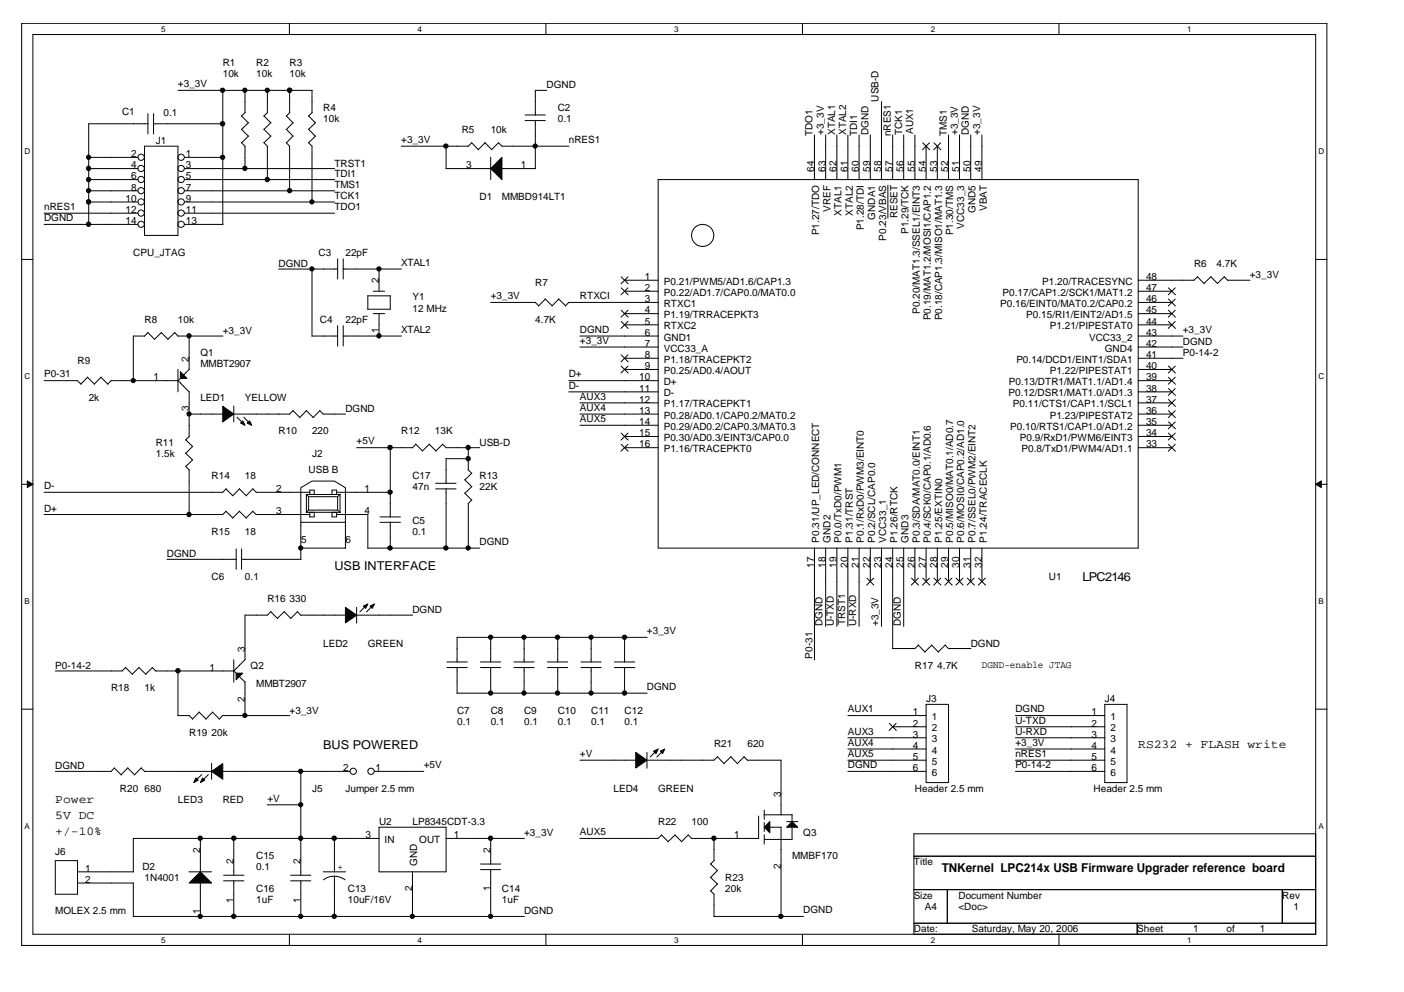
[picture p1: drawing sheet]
<svg xmlns="http://www.w3.org/2000/svg" width="297mm" height="210mm" viewBox="0 0 297 210" stroke-linecap="round" stroke-linejoin="round" font-family="sans-serif">
<path d="M4.6 4.9h276.1v195.2h-276.1zM7 7.3h271.4v190.4h-271.4z" fill="none" stroke="#000" stroke-width=".21"/>
<g fill="#fff">
<path d="M34.1 5.2h.9v1.9h-.9z"/>
<path d="M34.1 197.9h.9v1.9h-.9z"/>
</g>
<path d="M61.2 4.9v2.4M61.2 197.7v2.4" fill="none" stroke="#000" stroke-width=".21"/>
<g fill="#fff">
<path d="M88.4 5.2h.9v1.9h-.9z"/>
<path d="M88.4 197.9h.9v1.9h-.9z"/>
</g>
<path d="M115.5 4.9v2.4M115.5 197.7v2.4" fill="none" stroke="#000" stroke-width=".21"/>
<g fill="#fff">
<path d="M142.6 5.2h1v1.9h-1z"/>
<path d="M142.6 197.9h1v1.9h-1z"/>
</g>
<path d="M169.8 4.9v2.4M169.8 197.7v2.4" fill="none" stroke="#000" stroke-width=".21"/>
<g fill="#fff">
<path d="M196.9 5.2h.9v1.9h-.9z"/>
<path d="M196.9 197.9h.9v1.9h-.9z"/>
</g>
<path d="M224 4.9v2.4M224 197.7v2.4" fill="none" stroke="#000" stroke-width=".21"/>
<g fill="#fff">
<path d="M251.2 5.2h.9v1.9h-.9z"/>
<path d="M251.2 197.9h.9v1.9h-.9z"/>
<path d="M5.2 31.1h1.2v1.9h-1.2z"/>
<path d="M278.9 31.1h1.3v1.9h-1.3z"/>
<path d="M5.2 78.7h1.2v1.9h-1.2z"/>
<path d="M278.9 78.7h1.3v1.9h-1.3z"/>
</g>
<path d="M4.6 54.9h2.4M278.4 54.9h2.3" fill="none" stroke="#000" stroke-width=".21"/>
<g fill="#fff">
<path d="M5.2 126.3h1.1v1.9h-1.1z"/>
<path d="M278.9 126.3h1.2v1.9h-1.2z"/>
</g>
<path d="M4.6 102.5h2.4M5.8 101.8l1.2 .7-1.2 .7zM278.4 102.5l1.1-.7v1.4zM278.4 102.5h2.3" fill="none" stroke="#000" stroke-width=".21"/>
<path d="M5.8 101.8l1.2 .7-1.2 .7zM278.4 102.5l1.1-.7v1.4z" fill="#000"/>
<g fill="#fff">
<path d="M5.2 173.8h1.1v2h-1.1z"/>
<path d="M278.9 173.8h1.2v2h-1.2z"/>
</g>
<g fill="none" stroke="#000" stroke-width=".21">
<path d="M37.6 19.1h28.5M47.1 19.1v28.4M51.8 19.1v4.8M56.6 19.1v4.8M61.3 19.1v4.8M66 19.1v4.8M115.7 19.1h-2.4v5.3M18.8 33.3h10.4M18.8 35.7h10.4M18.8 38h10.4M30.6 30.9h7v18.9h-7zM31.3 24v4.3"/>
<path d="M31.3 26.2h-12.5v21.3M32.4 26.2h14.8M32.5 24v4.3M39 33.3h8.2M39 35.7h31.8M39 38h31.8M51.1 30.2l.7 .7v4.8M51.1 27.3l1.4 1.5M51.1 24.5l1.4 1.5M51.9 23.8l-.8 .7M52.6 28.8l-1.5 1.4M52.6 25.9l-1.5 1.5"/>
<path d="M55.8 30.2l.8 .7v7.1M55.8 27.3l1.5 1.5M55.8 24.5l1.5 1.5M56.6 23.8l-.7 .7M57.3 28.8l-1.4 1.4M57.3 25.9l-1.4 1.5M60.6 30.2l.7 .7v9.5M60.6 27.3l1.4 1.5M60.6 24.5l1.4 1.5M61.3 23.8l-.7 .7M62 28.8l-1.4 1.4M62 25.9l-1.4 1.5"/>
<path d="M65.2 30.2l.8 .7v11.9M65.2 27.3l1.5 1.5M65.2 24.5l1.5 1.5M66.1 23.8l-.8 .7M66.8 28.8l-1.5 1.4M66.8 25.9l-1.5 1.5M84.9 30.9h14.2M94.4 35.7h9.4M94.4 30.9v4.8M99.8 30.2l1.4 1.5M99.8 30.2l-.8 .8M102.6 30.2l1.4 1.5"/>
<path d="M102.6 30.2l-1.5 1.5M103.8 35.7l2.4-2.4v4.7zM103.8 33.3v4.7M105.4 30.2l.8 .7h14.2M105.5 30.2l-1.5 1.5M106.1 35.7h7.2M111.1 25.5h4.3M111.1 24.3h4.3M113.3 25.5v10.2M139.2 38h101.6v78h-101.6zM172.3 28.6v9.4M174.7 28.6v9.4"/>
<path d="M177.1 28.6v9.4M179.4 28.6v9.4M181.8 28.6v9.4M184.1 28.6v9.4M186.5 21.5v16.5M187.8 39.2v7M188.9 28.6v9.4M191.2 28.6v9.4M193.6 28.6v9.4M195.2 30.2l1.5 1.5M195.9 30.9v7.1M196.7 30.2l-1.5 1.5"/>
<path d="M197.6 30.2l1.5 1.5M198.3 30.9v7.1M199 30.2l-1.5 1.5M200.7 28.6v9.4M203 28.6v9.4M205.4 28.6v9.4M207.7 28.6v9.4M9.3 45.1h19.9M9.3 47.5h19.9M18.8 40.4h10.4M18.8 42.7h10.4M39 40.4h31.8"/>
<path d="M39 42.7h31.8M39 45.1h31.8M39 47.5h8.2M58.9 56.9h12.6M66 56.9v14.2M71.4 54.8v4.2M72.6 56.9h12.3M72.6 54.8v4.2M80.2 56.9v4.7M131.4 58.6l1.5 1.5M132.1 59.3h7.1M132.9 58.6l-1.5 1.5"/>
<path d="M253.3 58.6l1.5 1.4M253.4 58.5l-.8 .8h-11.8M256.2 58.6l1.4 1.4M256.2 58.5l-1.5 1.5M259 58.6l.8 .7M259.1 58.5l-1.5 1.5M259.7 59.3h4.8M18.5 79.8l1.5 1.5M18.6 79.8l-1.5 1.5M21.3 79.8l1.5 1.5M21.4 79.8l-1.4 1.5M30.6 71.1h-2.4v9.5"/>
<path d="M31.3 70.3l1.4 1.5M31.3 70.4l-.8 .7M34.1 70.3l1.4 1.5M34.1 70.4l-1.4 1.4M36.9 70.3l.7 .8h9.6M37 70.4l-1.5 1.4M37.6 78.1v4.8M38.2 78.6l1.4 1.5h-1.4zM40 71.1v7.1M40.1 78.1l-1.3 1.3M66 71.1h5.5M71.4 68.9v4.3"/>
<path d="M72.6 71.1h12.3M72.6 68.9v4.3M79 61.6h2.4M79 66.4h2.4M80.2 66.4v4.7M82.6 62.6v2.9M82.6 62.6h-4.8v2.8h4.8M103.8 64h9.5M113.2 64l.8 .7M115.3 63.2l1.5 1.5M115.4 63.3l-1.5 1.5M118.2 63.2l1.4 1.5"/>
<path d="M118.2 63.3l-1.4 1.5M122.7 71.1h16.5M122.7 73.4h16.5M131.4 60.9l1.5 1.5M131.4 65.6l1.5 1.5M131.4 68l1.5 1.5M131.4 75.1l1.5 1.5M131.4 77.5l1.5 1.4M132.1 61.6h7.1M132.1 66.4h7.1M132.1 68.7h7.1M132.1 75.8h7.1"/>
<path d="M132.1 78.2h7.1M132.9 65.6l-1.5 1.5M132.9 75.1l-1.5 1.5M132.9 60.9l-1.5 1.5M132.9 68l-1.5 1.5M132.9 77.5l-1.5 1.4M139.2 64h-18.9l-.7 .8M240.8 71.1h9.5M240.8 61.6h7.1M240.8 64h7.1M240.8 66.4h7.1M240.8 68.7h7.1"/>
<path d="M240.8 73.4h9.5M240.8 75.8h9.5M240.8 78.2h7.1M247.2 79.8l1.5 1.5M247.2 77.5l1.5 1.4M247.2 68l1.5 1.5M247.2 65.6l1.5 1.5M247.2 63.3l1.5 1.5M247.2 60.9l1.5 1.5M248.6 63.3l-1.4 1.5M248.6 79.8l-1.4 1.5M248.6 77.5l-1.4 1.4"/>
<path d="M248.6 68l-1.4 1.5M248.6 65.6l-1.4 1.5M248.6 60.9l-1.4 1.5M9.3 80.5h7.1l.8 .8M23.5 80.5h14.1l.6 .6M23.6 80.5l-.8 .8M38.2 80.1l-.6 .5M38.2 81l.7 .8M38.8 81.7l1.3 1.3-.1 9.4M39.3 98.7l.7 .7v9.5M39.3 93l1.4 1.5M39.3 95.9l1.4 1.4"/>
<path d="M40 87.6h7.2M40.1 92.3l-.8 .8M40.8 94.4l-1.5 1.5M40.8 97.3l-1.5 1.4M47.1 86l2.4 1.6-2.4 1.7zM49.5 85.9v3.4M50.1 88.3l1.5 1.4M51.4 89.1l.4 .9-.9-.5zM51.6 88.3l1.4 1.4M52.3 89.5l.5-.4 .5 .9zM61.9 86.9l1.5 1.4M62 86.9l-.8 .8-11.7-.1"/>
<path d="M64.8 86.9l1.5 1.4M64.8 86.9l-1.4 1.5M67.6 86.9l.8 .7h4.7M67.7 86.9l-1.5 1.5M75.5 94.7h11.8M82.6 94.7v14.7M87.2 94.8l.8-.8 1.4 1.4M90.8 94l1.4 1.4M90.8 94l-1.5 1.4M93.6 94l.8 .7h7.1M93.7 94l-1.5 1.4M99 99.4l.8 .7"/>
<path d="M99.1 97.1h-4.7v5.2M99.1 94.7v4.7M120.3 80.5h18.9M120.3 82.9h18.9M122.7 87.6h16.5M122.7 85.2h16.5M122.7 90h16.5M131.4 91.6l1.5 1.5M131.4 94l1.5 1.5M132.1 94.7h7.1M132.1 92.4h7.1M132.9 91.6l-1.5 1.5"/>
<path d="M132.9 94l-1.5 1.5M240.8 94.7h7.1M240.8 87.6h7.1M240.8 80.5h7.1M240.8 82.9h7.1M240.8 85.2h7.1M240.8 90h7.1M240.8 92.4h7.1M247.2 94l1.5 1.5M247.2 91.6l1.5 1.5M247.2 89.3l1.5 1.4M247.2 86.9l1.5 1.5"/>
<path d="M247.2 84.5l1.5 1.5M247.2 82.2l1.5 1.5M248.6 82.2l-1.4 1.5M248.6 94l-1.4 1.5M248.6 91.6l-1.4 1.5M248.6 89.3l-1.4 1.4M248.6 86.9l-1.4 1.5M248.6 84.5l-1.4 1.5M35.3 118.4h14.7M47.8 103.4l1.5 1.5M47.8 108.2l1.5 1.4M47.9 103.4l-.8 .8h-37.8"/>
<path d="M47.9 108.1l-.8 .8h-37.8M50 116.1v4.4M50.6 103.4l1.5 1.5M50.6 108.2l1.5 1.4M50.7 103.4l-1.5 1.5M50.7 108.1l-1.5 1.5M51.1 118.4h12.6M51.1 116.1v4.4M53.5 103.4l.7 .8M53.5 108.2l.7 .7M53.5 103.4l-1.4 1.5M53.5 108.1l-1.4 1.5"/>
<path d="M54.2 104.2h11.3M54.2 108.9h11.3M63.6 103.2l2.4-1.4h4.8l2.3 1.4v7.3h-9.5zM63.6 116h9.5M63.6 110.5v7.9M64.8 104.6l.5 .5M64.8 104.6h7.1v3.8h-7.1zM65.3 105.1h6.1M65.3 107.9h6.1M65.3 105.1v2.8M65.3 107.9l-.5 .5M65.5 108.4v1h1v-1"/>
<path d="M65.5 104.6v-.9h1v.9M70.2 108.4v1h1v-1M70.2 104.6v-.9h1v.9M71.2 104.2h11.4M71.2 108.9h6.6v7.1M71.4 105.1v2.8M71.4 107.9l.6 .5M72 104.6l-.6 .5M73.1 110.5v5.5M77.8 116h23.7M80.4 110.5h4.3M80.4 109.4h4.3"/>
<path d="M82.6 110.5v5.5M92.2 103.4h4.3M92.2 102.3h4.3M94.4 103.4v12.6M98.3 104.3l1.5 1.5M98.3 101.5l1.5 1.5M99.8 100.1l-1.4 1.4M99.8 102.9l-1.4 1.5M99.8 105.8l-.7 .7v9.5M172.3 116v23.6M174.7 116v16.5M177.1 116v16.5"/>
<path d="M179.4 116v16.5M181.8 116v16.5M184.1 116v7M186.5 116v16.5M188.9 116v21.3l4.7-.1 .7-.7M191.2 116v16.5M193.6 116v7M195.9 116v7M198.3 116v7M200.7 116v7M203 116v7M205.4 116v7"/>
<path d="M207.7 116v7M49.5 139.6v4.7M51.9 139.6l-2.4 2.4h-16.6M57.3 129.4l1.4 1.5M57.3 129.4l-.7 .8h-4.8v9.4M60.1 129.4l1.5 1.5M60.2 129.4l-1.5 1.4M62.9 129.4l.8 .8M63 129.4l-1.5 1.4M63.6 130.2h9.5M73.1 128.5l2.4 1.7-2.4 1.6zM75.5 130.2h11.8"/>
<path d="M75.5 128.5v3.4M76.9 128.3l.9-.5-.4 .9zM77.6 128l-1.5 1.5M78.3 128.3l.9-.5-.4 .9zM79 128l-1.5 1.5M103.8 134.9v5.2M110.9 134.9v5.2M118 134.9v5.2M125.1 134.9v5.2M132.1 134.9v5.2M136.9 134.9h-40.2v5.2M183.4 122.3l1.5 1.5"/>
<path d="M184.8 122.3l-1.4 1.5M192.8 122.3l1.5 1.5M194.3 122.3l-1.5 1.5M194.3 136.5l1.4 1.5M195.2 122.3l1.5 1.5M196.7 122.3l-1.5 1.5M197.1 136.5l1.5 1.5M197.2 136.5l-1.5 1.5M197.6 122.3l1.5 1.5M199 122.3l-1.5 1.5M200 122.3l1.4 1.5M200 136.5l.7 .8"/>
<path d="M200 136.5l-1.5 1.5M200.7 137.2h4.7M201.4 122.3l-1.5 1.5M202.3 122.3l1.5 1.5M203.7 122.3l-1.5 1.5M204.7 122.3l1.4 1.5M206.1 122.3l-1.5 1.5M207 122.3l1.5 1.5M208.5 122.3l-1.5 1.5M4.6 150.1h2.4M26.6 141.3l1.4 1.4M26.6 141.2l-.8 .8h-14.1"/>
<path d="M29.4 141.3l1.5 1.4M29.4 141.2l-1.4 1.4M32.2 141.3l.8 .7M32.3 141.2l-1.5 1.4M37.6 142v9.4h2.4M40 151.4l.7 .7M42.1 150.7l1.5 1.4M42.1 150.7l-1.4 1.5M44.9 150.7l1.5 1.4M45 150.7l-1.5 1.5M49.4 141.9l.6 .5M50 142.4h1.4l-1.4 1.4z"/>
<path d="M50.6 143.1l1.3 1.2M51.8 144.3v7.2M61.3 151.4h-14.2l-.7 .8M94.5 141.3h4.4M94.5 140.1h4.4M96.7 141.2v5.5M96.7 146.7h40.2M101.7 141.3h4.2M101.7 140.1h4.2M103.8 141.2v5.5M108.7 141.3h4.3M108.7 140.1h4.3"/>
<path d="M110.9 141.2v5.5M115.8 141.3h4.3M115.8 140.1h4.3M118 141.2v5.5M122.9 141.3h4.3M122.9 140.1h4.3M125.1 141.2v5.5M130 141.3h4.3M130 140.1h4.3M132.1 141.2v5.5M134.5 159.2l2.4 1.7-2.4 1.6zM136.9 159.2v3.3"/>
<path d="M138.3 158.9l.9-.4-.4 1zM139 158.7l-1.4 1.5M139.7 158.9l.9-.4-.4 1zM140.4 158.7l-1.4 1.5M179.4 151.4h16.5M179.4 156.1h16.5M179.4 158.5h16.5M188.1 153.1l1.5 1.4M188.9 153.8h7M189.6 153.1l-1.5 1.4M195.9 149h4.8v16.6h-4.8zM214.8 151.4h18.9"/>
<path d="M214.8 153.8h18.9M214.8 156.1h18.9M214.8 158.5h18.9M233.7 149h4.7v16.6h-4.7zM278.4 150.1h2.3M24.2 162.5l1.5 1.5M24.2 162.5l-.7 .7h-11.8M27 162.5l1.5 1.5M27.1 162.5l-1.5 1.4M30.6 163.2h14.2M30.6 163.3l-.7-.8-1.4 1.4M41.5 164.6l.4 .5-.9 .5z"/>
<path d="M42.4 177.4v7.1M42.7 163.9l-1.5 1.4M42.9 164.6l.4 .5-.9 .5zM44.1 163.9l-1.5 1.4M44.8 163.2l2.3-1.6v3.3zM44.8 161.5v3.4M47.1 163.2h27M49.5 177.4v7.8M56.5 170.3h7.1M63.6 163.2v22M70.8 177.4v7.1M79.2 163.2h10.5"/>
<path d="M80.2 175h14.2v9.5h-14.2zM80.2 177.4h-52v7.1M94.4 177.4h16.5M103.8 177.4v5.5M122.7 160.9h11.8M140 176.7l1.4 1.4M140 176.6l-.8 .8h-16.5M142.8 176.7l1.4 1.4M142.8 176.6l-1.4 1.5M145.6 176.7l.8 .7M145.6 176.6l-1.4 1.5M146.3 177.4h14.2"/>
<path d="M151.1 177.4v4.7M151.8 160.1l1.4 1.5M151.8 160.1l-.7 .8h-14.2M154.6 160.1l1.5 1.5M154.7 160.1l-1.5 1.5M157.4 160.1l.8 .8M157.5 160.1l-1.5 1.5M158.1 160.9h7.2M160.5 172.7v4.7M161.6 172.4h6M161.7 175l1.2-1.2v2.4zM161.7 171.4v2"/>
<path d="M161.7 174v2M161.7 176.6v2M161.7 177.6h5.9M162.9 175h2.4M165.2 160.9v11.6M165.2 175v19M166.4 173.8h2.4M167.6 173.8l1.2 1.2h-2.4zM167.6 172.4v1.4M167.6 175v2.6M179.4 160.9h16.5M179.4 163.2h16.5"/>
<path d="M193.4 176.4h85v21.3h-85zM214.8 160.9h18.9M214.8 163.2h18.9M11.7 182.1h4.7v7.1h-4.7zM16.4 184.5h11.9M16.4 186.8h11.9M28.2 186.8v7.2M28.2 193.9h82.7M40 184.5h4.8M42.4 184.5l2.4 2.3h-4.8zM42.4 186.8v7.2M47.3 185.2h4.3"/>
<path d="M47.3 186.4h4.3M49.5 186.3v7.7M61.5 185.2h4.3M61.5 186.4h4.3M63.6 186.3v7.7M68.4 184.5h4.7M68.4 186.2a3.8 3.8 0 0 1 4.6 0M70.8 185.4v8.6M87.3 184.5v9.5M101.7 182.8h4.2M101.7 184h4.2M103.8 184v10"/>
<path d="M150.3 188.5l.8 .7v4.8M150.3 185.6l1.5 1.5M150.3 182.8l1.5 1.4M151.1 193.9h18.9M151.1 182.1l-.8 .7M151.8 187l-1.5 1.5M151.8 184.2l-1.5 1.5M193.4 181.2h85M193.4 188.2h85M193.4 195.4h85M200.4 188.2v7.2M240.6 195.4v2.3"/>
<path d="M271.3 188.2v7.2"/>
<circle cx="47.1" cy="19.1" r=".46"/>
<circle cx="51.8" cy="19.1" r=".45"/>
<circle cx="56.5" cy="19.1" r=".45"/>
<circle cx="61.3" cy="19.1" r=".46"/>
<circle cx="18.7" cy="38" r=".46"/>
<circle cx="18.7" cy="35.6" r=".46"/>
<circle cx="18.7" cy="33.3" r=".45"/>
<circle cx="29.9" cy="33.3" r=".67"/>
<circle cx="29.9" cy="38" r=".67"/>
<circle cx="29.9" cy="35.7" r=".67"/>
<circle cx="38.3" cy="33.3" r=".67"/>
<circle cx="38.3" cy="38" r=".67"/>
<circle cx="38.3" cy="35.7" r=".67"/>
<circle cx="47.1" cy="26.2" r=".47"/>
<circle cx="47.1" cy="33.3" r=".46"/>
<circle cx="51.8" cy="35.6" r=".46"/>
<circle cx="56.5" cy="38" r=".46"/>
<circle cx="94.3" cy="30.9" r=".46"/>
<circle cx="113.2" cy="30.9" r=".45"/>
<circle cx="18.7" cy="47.4" r=".46"/>
<circle cx="18.7" cy="42.7" r=".45"/>
<circle cx="18.7" cy="40.3" r=".45"/>
<circle cx="29.9" cy="42.7" r=".67"/>
<circle cx="29.9" cy="45.1" r=".67"/>
<circle cx="29.9" cy="47.5" r=".67"/>
<circle cx="29.9" cy="40.4" r=".67"/>
<circle cx="38.3" cy="42.7" r=".67"/>
<circle cx="38.3" cy="47.5" r=".67"/>
<circle cx="38.3" cy="45.1" r=".67"/>
<circle cx="38.3" cy="40.4" r=".67"/>
<circle cx="61.3" cy="40.3" r=".46"/>
<circle cx="66" cy="42.7" r=".45"/>
<circle cx="66" cy="56.9" r=".45"/>
<circle cx="80.2" cy="56.9" r=".45"/>
<circle cx="148.7" cy="49.8" r="2.35"/>
<circle cx="40" cy="71.1" r=".46"/>
<circle cx="80.2" cy="71.1" r=".46"/>
<circle cx="28.2" cy="80.5" r=".45"/>
<circle cx="40" cy="87.6" r=".45"/>
<circle cx="82.5" cy="94.7" r=".47"/>
<circle cx="99" cy="94.7" r=".46"/>
<circle cx="99" cy="97.1" r=".46"/>
<circle cx="40" cy="108.9" r=".46"/>
<circle cx="63.6" cy="116" r=".45"/>
<circle cx="82.5" cy="116" r=".46"/>
<circle cx="82.5" cy="104.1" r=".46"/>
<circle cx="94.3" cy="116" r=".46"/>
<circle cx="99" cy="116" r=".45"/>
<circle cx="103.8" cy="134.8" r=".45"/>
<circle cx="110.9" cy="134.8" r=".45"/>
<circle cx="118" cy="134.8" r=".46"/>
<circle cx="125" cy="134.8" r=".45"/>
<circle cx="132.1" cy="134.8" r=".46"/>
<circle cx="37.6" cy="141.9" r=".47"/>
<circle cx="51.8" cy="151.4" r=".45"/>
<circle cx="103.8" cy="146.6" r=".45"/>
<circle cx="110.9" cy="146.6" r=".45"/>
<circle cx="118" cy="146.6" r=".46"/>
<circle cx="125" cy="146.6" r=".45"/>
<circle cx="132.1" cy="146.6" r=".46"/>
<circle cx="42.3" cy="177.4" r=".46"/>
<circle cx="49.5" cy="177.4" r=".47"/>
<circle cx="63.6" cy="177.4" r=".46"/>
<circle cx="63.6" cy="170.3" r=".45"/>
<circle cx="63.6" cy="163.2" r=".45"/>
<circle cx="70.7" cy="177.4" r=".47"/>
<circle cx="74.7" cy="163.2" r=".67"/>
<circle cx="78.5" cy="163.2" r=".67"/>
<circle cx="103.8" cy="177.4" r=".46"/>
<circle cx="151" cy="177.4" r=".46"/>
<circle cx="42.4" cy="193.9" r=".45"/>
<circle cx="49.5" cy="193.9" r=".46"/>
<circle cx="63.6" cy="193.9" r=".45"/>
<circle cx="70.7" cy="193.9" r=".46"/>
<circle cx="87.2" cy="193.9" r=".45"/>
<circle cx="103.8" cy="193.9" r=".45"/>
<circle cx="165.2" cy="193.9" r=".46"/>
</g>
<g fill="#000">
<path d="M103.8 35.7l2.4-2.4v4.7zM38.2 78.6l1.4 1.5h-1.4zM50 142.4h1.4l-1.4 1.4zM161.7 175l1.2-1.2v2.4zM167.6 173.8l1.2 1.2h-2.4zM42.4 184.5l2.4 2.3h-4.8z"/>
<path d="M47.1 86l2.4 1.6-2.4 1.7z" fill-rule="evenodd"/>
<path d="M51.4 89.1l.4 .9-.9-.5z" fill-rule="evenodd"/>
<path d="M52.3 89.5l.5-.4 .5 .9z" fill-rule="evenodd"/>
<path d="M73.1 128.5l2.4 1.7-2.4 1.6z" fill-rule="evenodd"/>
<path d="M76.9 128.3l.9-.5-.4 .9z" fill-rule="evenodd"/>
<path d="M78.3 128.3l.9-.5-.4 .9z" fill-rule="evenodd"/>
<path d="M138.3 158.9l.9-.4-.4 1z" fill-rule="evenodd"/>
<path d="M139.7 158.9l.9-.4-.4 1z" fill-rule="evenodd"/>
<path d="M41.5 164.6l.4 .5-.9 .5z" fill-rule="evenodd"/>
<path d="M42.9 164.6l.4 .5-.9 .5z" fill-rule="evenodd"/>
<path d="M44.8 163.2l2.3-1.6v3.3z" fill-rule="evenodd"/>
<path d="M134.5 159.2l2.4 1.7-2.4 1.6z" fill-rule="evenodd"/>
<circle cx="47.1" cy="19.1" r=".46"/>
<circle cx="51.8" cy="19.1" r=".45"/>
<circle cx="56.5" cy="19.1" r=".45"/>
<circle cx="61.3" cy="19.1" r=".46"/>
<circle cx="18.7" cy="38" r=".46"/>
<circle cx="18.7" cy="35.6" r=".46"/>
<circle cx="18.7" cy="33.3" r=".45"/>
<circle cx="47.1" cy="26.2" r=".47"/>
<circle cx="47.1" cy="33.3" r=".46"/>
<circle cx="51.8" cy="35.6" r=".46"/>
<circle cx="56.5" cy="38" r=".46"/>
<circle cx="94.3" cy="30.9" r=".46"/>
<circle cx="113.2" cy="30.9" r=".45"/>
<circle cx="18.7" cy="47.4" r=".46"/>
<circle cx="18.7" cy="42.7" r=".45"/>
<circle cx="18.7" cy="40.3" r=".45"/>
<circle cx="61.3" cy="40.3" r=".46"/>
<circle cx="66" cy="42.7" r=".45"/>
<circle cx="66" cy="56.9" r=".45"/>
<circle cx="80.2" cy="56.9" r=".45"/>
<circle cx="40" cy="71.1" r=".46"/>
<circle cx="80.2" cy="71.1" r=".46"/>
<circle cx="28.2" cy="80.5" r=".45"/>
<circle cx="40" cy="87.6" r=".45"/>
<circle cx="82.5" cy="94.7" r=".47"/>
<circle cx="99" cy="94.7" r=".46"/>
<circle cx="99" cy="97.1" r=".46"/>
<circle cx="40" cy="108.9" r=".46"/>
<circle cx="63.6" cy="116" r=".45"/>
<circle cx="82.5" cy="116" r=".46"/>
<circle cx="82.5" cy="104.1" r=".46"/>
<circle cx="94.3" cy="116" r=".46"/>
<circle cx="99" cy="116" r=".45"/>
<circle cx="103.8" cy="134.8" r=".45"/>
<circle cx="110.9" cy="134.8" r=".45"/>
<circle cx="118" cy="134.8" r=".46"/>
<circle cx="125" cy="134.8" r=".45"/>
<circle cx="132.1" cy="134.8" r=".46"/>
<circle cx="37.6" cy="141.9" r=".47"/>
<circle cx="51.8" cy="151.4" r=".45"/>
<circle cx="103.8" cy="146.6" r=".45"/>
<circle cx="110.9" cy="146.6" r=".45"/>
<circle cx="118" cy="146.6" r=".46"/>
<circle cx="125" cy="146.6" r=".45"/>
<circle cx="132.1" cy="146.6" r=".46"/>
<circle cx="42.3" cy="177.4" r=".46"/>
<circle cx="49.5" cy="177.4" r=".47"/>
<circle cx="63.6" cy="177.4" r=".46"/>
<circle cx="63.6" cy="170.3" r=".45"/>
<circle cx="63.6" cy="163.2" r=".45"/>
<circle cx="70.7" cy="177.4" r=".47"/>
<circle cx="103.8" cy="177.4" r=".46"/>
<circle cx="151" cy="177.4" r=".46"/>
<circle cx="42.4" cy="193.9" r=".45"/>
<circle cx="49.5" cy="193.9" r=".46"/>
<circle cx="63.6" cy="193.9" r=".45"/>
<circle cx="70.7" cy="193.9" r=".46"/>
<circle cx="87.2" cy="193.9" r=".45"/>
<circle cx="103.8" cy="193.9" r=".45"/>
<circle cx="165.2" cy="193.9" r=".46"/>
</g>
<g font-size="2.6">
<text x="70.8" y="120.7">USB INTERFACE</text>
<text x="229" y="123">LPC2146</text>
<text x="68.4" y="158.4">BUS POWERED</text>
<text x="240.8" y="158.2">RS232 + FLASH write</text>
<text x="11.7" y="170">Power</text>
<text x="11.7" y="173.3">5V DC</text>
<text x="11.7" y="176.7">+/-10%</text>
<text x="199.2" y="184.5">TNKernel LPC214x USB Firmware Upgrader reference board</text>
</g>
<g font-size="2.1">
<text x="47.1" y="14">R1</text>
<text x="47.1" y="16.3">10k</text>
<text x="54.2" y="14">R2</text>
<text x="54.2" y="16.3">10k</text>
<text x="61.3" y="14">R3</text>
<text x="61.3" y="16.3">10k</text>
<text x="37.6" y="18.5">+3_3V</text>
<text x="68.4" y="23.4">R4</text>
<text x="115.6" y="18.7">DGND</text>
<text x="118" y="23.4">C2</text>
<text x="185.9" y="21.5" transform="rotate(-90 185.9 21.5)">USB-D</text>
<text x="25.8" y="24.4">C1</text>
<text x="34.6" y="24.6">0.1</text>
<text x="68.4" y="25.8">10k</text>
<text x="97.7" y="28.1">R5</text>
<text x="103.8" y="28.1">10k</text>
<text x="118" y="25.8">0.1</text>
<text x="171.9" y="28.8" transform="rotate(-90 171.9 28.8)">TDO1</text>
<text x="174.3" y="28.6" transform="rotate(-90 174.3 28.6)">+3_3V</text>
<text x="176.7" y="28.6" transform="rotate(-90 176.7 28.6)">XTAL1</text>
<text x="179" y="28.6" transform="rotate(-90 179 28.6)">XTAL2</text>
<text x="181.4" y="28.8" transform="rotate(-90 181.4 28.8)">TDI1</text>
<text x="183.7" y="28.6" transform="rotate(-90 183.7 28.6)">DGND</text>
<text x="188.5" y="28.8" transform="rotate(-90 188.5 28.8)">nRES1</text>
<text x="190.9" y="28.6" transform="rotate(-90 190.9 28.6)">TCK1</text>
<text x="193.2" y="28.3" transform="rotate(-90 193.2 28.3)">AUX1</text>
<text x="200.3" y="28.8" transform="rotate(-90 200.3 28.8)">TMS1</text>
<text x="202.7" y="28.6" transform="rotate(-90 202.7 28.6)">+3_3V</text>
<text x="205" y="28.6" transform="rotate(-90 205 28.6)">DGND</text>
<text x="207.4" y="28.6" transform="rotate(-90 207.4 28.6)">+3_3V</text>
<text x="27.7" y="33.3">2</text>
<text x="27.7" y="35.6">4</text>
<text x="32.9" y="30.5">J1</text>
<text x="39.3" y="33.3">1</text>
<text x="39.3" y="35.6">3</text>
<text x="70.8" y="35.2">TRST1</text>
<text x="84.9" y="30.3">+3_3V</text>
<text x="98.6" y="35.6">3</text>
<text x="110.2" y="35.6">1</text>
<text x="120.3" y="30.3">nRES1</text>
<text x="27.7" y="38">6</text>
<text x="27.7" y="40.3">8</text>
<text x="39.3" y="38">5</text>
<text x="39.3" y="40.3">7</text>
<text x="70.8" y="37.4">TDI1</text>
<text x="70.8" y="39.7">TMS1</text>
<text x="172.3" y="36.4" transform="rotate(-90 172.3 36.4)">64</text>
<text x="174.6" y="36.4" transform="rotate(-90 174.6 36.4)">63</text>
<text x="177" y="36.4" transform="rotate(-90 177 36.4)">62</text>
<text x="179.3" y="36.4" transform="rotate(-90 179.3 36.4)">61</text>
<text x="181.7" y="36.4" transform="rotate(-90 181.7 36.4)">60</text>
<text x="184.1" y="36.4" transform="rotate(-90 184.1 36.4)">59</text>
<text x="186.5" y="36.4" transform="rotate(-90 186.5 36.4)">58</text>
<text x="188.8" y="36.4" transform="rotate(-90 188.8 36.4)">57</text>
<text x="191.1" y="36.4" transform="rotate(-90 191.1 36.4)">56</text>
<text x="193.5" y="36.4" transform="rotate(-90 193.5 36.4)">55</text>
<text x="195.9" y="36.4" transform="rotate(-90 195.9 36.4)">54</text>
<text x="198.3" y="36.4" transform="rotate(-90 198.3 36.4)">53</text>
<text x="200.6" y="36.4" transform="rotate(-90 200.6 36.4)">52</text>
<text x="203" y="36.4" transform="rotate(-90 203 36.4)">51</text>
<text x="205.3" y="36.4" transform="rotate(-90 205.3 36.4)">50</text>
<text x="207.7" y="36.4" transform="rotate(-90 207.7 36.4)">49</text>
<text x="9.3" y="46.8">DGND</text>
<text x="9.3" y="44.4">nRES1</text>
<text x="26.6" y="42.7">10</text>
<text x="26.6" y="45.1">12</text>
<text x="26.6" y="47.4">14</text>
<text x="39.3" y="42.7">9</text>
<text x="39.3" y="45.1">11</text>
<text x="39.3" y="47.4">13</text>
<text x="70.8" y="44.4">TDO1</text>
<text x="70.8" y="42.1">TCK1</text>
<text x="101.4" y="42.3">D1</text>
<text x="106.2" y="42.3">MMBD914LT1</text>
<text x="175.7" y="44.8" transform="rotate(-90 175.7 44.8)">VREF</text>
<text x="178.1" y="45.6" transform="rotate(-90 178.1 45.6)">XTAL1</text>
<text x="180.4" y="45.6" transform="rotate(-90 180.4 45.6)">XTAL2</text>
<text x="185.1" y="46.5" transform="rotate(-90 185.1 46.5)">GNDA1</text>
<text x="189.9" y="46.2" transform="rotate(-90 189.9 46.2)">RESET</text>
<text x="206.4" y="45.1" transform="rotate(-90 206.4 45.1)">GND5</text>
<text x="208.8" y="44.6" transform="rotate(-90 208.8 44.6)">VBAT</text>
<text x="173.3" y="49.8" transform="rotate(-90 173.3 49.8)">P1.27/TDO</text>
<text x="182.8" y="48.7" transform="rotate(-90 182.8 48.7)">P1.28/TDI</text>
<text x="187.5" y="50.9" transform="rotate(-90 187.5 50.9)">P0.23/VBAS</text>
<text x="192.2" y="49.5" transform="rotate(-90 192.2 49.5)">P1.29/TCK</text>
<text x="201.7" y="49.8" transform="rotate(-90 201.7 49.8)">P1.30/TMS</text>
<text x="204" y="48.4" transform="rotate(-90 204 48.4)">VCC33_3</text>
<text x="28.2" y="54.1">CPU_JTAG</text>
<text x="58.9" y="56.5">DGND</text>
<text x="67.4" y="54.1">C3</text>
<text x="73.1" y="54.1">22pF</text>
<text x="80.2" y="60" transform="rotate(-90 80.2 60)">2</text>
<text x="84.9" y="56.2">XTAL1</text>
<text x="136.4" y="59.3">1</text>
<text x="242.5" y="59.3">48</text>
<text x="252.6" y="56.5">R6</text>
<text x="257.4" y="56.5">4.7K</text>
<text x="264.4" y="58.9">+3_3V</text>
<text x="87.3" y="63.6">Y1</text>
<text x="87.3" y="65.9">12 MHz</text>
<text x="103.8" y="63.4">+3_3V</text>
<text x="113.3" y="60.5">R7</text>
<text x="122.7" y="63.4">RTXCI</text>
<text x="136.4" y="61.6">2</text>
<text x="136.4" y="64">3</text>
<text x="140.4" y="60.3">P0.21/PWM5/AD1.6/CAP1.3</text>
<text x="140.4" y="62.6">P0.22/AD1.7/CAP0.0/MAT0.0</text>
<text x="140.4" y="65">RTXC1</text>
<text x="211.6" y="65">P0.16/EINT0/MAT0.2/CAP0.2</text>
<text x="212.1" y="62.6">P0.17/CAP1.2/SCK1/MAT1.2</text>
<text x="220.5" y="60.3">P1.20/TRACESYNC</text>
<text x="242.5" y="64">46</text>
<text x="242.5" y="61.6">47</text>
<text x="30.6" y="68.3">R8</text>
<text x="37.6" y="68.3">10k</text>
<text x="47.1" y="70.7">+3_3V</text>
<text x="67.7" y="68.3">C4</text>
<text x="73.1" y="68.3">22pF</text>
<text x="80.2" y="70.5" transform="rotate(-90 80.2 70.5)">1</text>
<text x="84.9" y="70.4">XTAL2</text>
<text x="113.3" y="68.3">4.7K</text>
<text x="122.7" y="70.4">DGND</text>
<text x="136.4" y="66.3">4</text>
<text x="136.4" y="68.7">5</text>
<text x="136.4" y="71.1">6</text>
<text x="140.4" y="67.3">P1.19/TRRACEPKT3</text>
<text x="140.4" y="69.7">RTXC2</text>
<text x="194.6" y="66.4" transform="rotate(-90 194.6 66.4)">P0.20/MAT1.3/SSEL1/EINT3</text>
<text x="196.9" y="67.8" transform="rotate(-90 196.9 67.8)">P0.19/MAT1.2/MOSI1/CAP1.2</text>
<text x="199.3" y="67.8" transform="rotate(-90 199.3 67.8)">P0.18/CAP1.3/MISO1/MAT1.3</text>
<text x="217.1" y="67.3">P0.15/RI1/EINT2/AD1.5</text>
<text x="222.1" y="69.7">P1.21/PIPESTAT0</text>
<text x="242.5" y="71.1">43</text>
<text x="242.5" y="68.7">44</text>
<text x="242.5" y="66.3">45</text>
<text x="250.2" y="70.4">+3_3V</text>
<text x="16.4" y="77">R9</text>
<text x="40" y="76.5" transform="rotate(-90 40 76.5)">2</text>
<text x="42.4" y="75.4">Q1</text>
<text x="42.4" y="77.8">MMBT2907</text>
<text x="122.7" y="72.8">+3_3V</text>
<text x="136.4" y="73.4">7</text>
<text x="136.4" y="75.8">8</text>
<text x="140.4" y="76.8">P1.18/TRACEPKT2</text>
<text x="140.4" y="72.1">GND1</text>
<text x="140.4" y="74.4">VCC33_A</text>
<text x="215" y="76.8">P0.14/DCD1/EINT1/SDA1</text>
<text x="230.4" y="72.1">VCC33_2</text>
<text x="233.7" y="74.4">GND4</text>
<text x="242.5" y="75.8">41</text>
<text x="242.5" y="73.4">42</text>
<text x="250.2" y="75.4">P0-14-2</text>
<text x="250.2" y="73.1">DGND</text>
<text x="9.3" y="79.9">P0-31</text>
<text x="32.5" y="80.5">1</text>
<text x="120.3" y="82.2">D-</text>
<text x="120.3" y="79.9">D+</text>
<text x="135.2" y="80.5">10</text>
<text x="135.2" y="82.9">11</text>
<text x="136.4" y="78.1">9</text>
<text x="140.4" y="79.1">P0.25/AD0.4/AOUT</text>
<text x="140.4" y="81.5">D+</text>
<text x="140.4" y="83.9">D-</text>
<text x="213.4" y="83.9">P0.12/DSR1/MAT1.0/AD1.3</text>
<text x="213.5" y="81.5">P0.13/DTR1/MAT1.1/AD1.4</text>
<text x="222.1" y="79.1">P1.22/PIPESTAT1</text>
<text x="242.5" y="82.9">38</text>
<text x="242.5" y="80.5">39</text>
<text x="242.5" y="78.1">40</text>
<text x="18.8" y="84.9">2k</text>
<text x="40" y="87.1" transform="rotate(-90 40 87.1)">3</text>
<text x="42.4" y="84.9">LED1</text>
<text x="51.8" y="84.9">YELLOW</text>
<text x="73.1" y="87.2">DGND</text>
<text x="122.7" y="84.6">AUX3</text>
<text x="122.7" y="89.4">AUX5</text>
<text x="122.7" y="87">AUX4</text>
<text x="135.2" y="85.2">12</text>
<text x="135.2" y="87.6">13</text>
<text x="135.2" y="89.9">14</text>
<text x="140.4" y="88.6">P0.28/AD0.1/CAP0.2/MAT0.2</text>
<text x="140.4" y="86.2">P1.17/TRACEPKT1</text>
<text x="214.3" y="86.2">P0.11/CTS1/CAP1.1/SCL1</text>
<text x="222.1" y="88.6">P1.23/PIPESTAT2</text>
<text x="242.5" y="89.9">35</text>
<text x="242.5" y="87.6">36</text>
<text x="242.5" y="85.2">37</text>
<text x="32.9" y="94.3">R11</text>
<text x="58.9" y="91.9">R10</text>
<text x="66" y="91.9">220</text>
<text x="75.5" y="94.1">+5V</text>
<text x="84.9" y="91.9">R12</text>
<text x="92" y="91.9">13K</text>
<text x="101.4" y="94.3">USB-D</text>
<text x="135.2" y="92.3">15</text>
<text x="135.2" y="94.7">16</text>
<text x="140.4" y="91">P0.29/AD0.2/CAP0.3/MAT0.3</text>
<text x="140.4" y="93.3">P0.30/AD0.3/EINT3/CAP0.0</text>
<text x="140.4" y="95.7">P1.16/TRACEPKT0</text>
<text x="213.7" y="91">P0.10/RTS1/CAP1.0/AD1.2</text>
<text x="215.8" y="93.3">P0.9/RxD1/PWM6/EINT3</text>
<text x="216.1" y="95.7">P0.8/TxD1/PWM4/AD1.1</text>
<text x="242.5" y="94.7">33</text>
<text x="242.5" y="92.3">34</text>
<text x="32.9" y="96.7">1.5k</text>
<text x="44.8" y="101.4">R14</text>
<text x="51.8" y="101.4">18</text>
<text x="65.3" y="100.2">USB B</text>
<text x="66" y="96.7">J2</text>
<text x="87.3" y="101.4">C17</text>
<text x="101.4" y="101.4">R13</text>
<text x="9.3" y="103.5">D-</text>
<text x="58.4" y="104.1">2</text>
<text x="77.1" y="104.1">1</text>
<text x="87.3" y="103.7">47n</text>
<text x="101.4" y="103.7">22K</text>
<text x="9.3" y="108.2">D+</text>
<text x="44.8" y="113.2">R15</text>
<text x="51.8" y="113.2">18</text>
<text x="58.4" y="108.8">3</text>
<text x="77.1" y="108.8">4</text>
<text x="87.3" y="110.8">C5</text>
<text x="87.3" y="113.2">0.1</text>
<text x="35.3" y="117.9">DGND</text>
<text x="63.7" y="114.8">5</text>
<text x="73.1" y="114.8">6</text>
<text x="101.4" y="115.3">DGND</text>
<text x="173.3" y="114.8" transform="rotate(-90 173.3 114.8)">P0.31/UP_LED/CONNECT</text>
<text x="175.7" y="114.8" transform="rotate(-90 175.7 114.8)">GND2</text>
<text x="178.1" y="114.8" transform="rotate(-90 178.1 114.8)">P0.0/TxD0/PWM1</text>
<text x="180.4" y="114.8" transform="rotate(-90 180.4 114.8)">P1.31/TRST</text>
<text x="182.8" y="114.8" transform="rotate(-90 182.8 114.8)">P0.1/RxD0/PWM3/EINT0</text>
<text x="185.1" y="114.8" transform="rotate(-90 185.1 114.8)">P0.2/SCL/CAP0.0</text>
<text x="187.5" y="114.8" transform="rotate(-90 187.5 114.8)">VCC33_1</text>
<text x="189.9" y="114.8" transform="rotate(-90 189.9 114.8)">P1.26/RTCK</text>
<text x="192.2" y="114.8" transform="rotate(-90 192.2 114.8)">GND3</text>
<text x="194.6" y="114.8" transform="rotate(-90 194.6 114.8)">P0.3/SDA/MAT0.0/EINT1</text>
<text x="196.9" y="114.8" transform="rotate(-90 196.9 114.8)">P0.4/SCK0/CAP0.1/AD0.6</text>
<text x="199.3" y="114.8" transform="rotate(-90 199.3 114.8)">P1.25/EXTIN0</text>
<text x="201.7" y="114.8" transform="rotate(-90 201.7 114.8)">P0.5/MISO0/MAT0.1/AD0.7</text>
<text x="204" y="114.8" transform="rotate(-90 204 114.8)">P0.6/MOSI0/CAP0.2/AD1.0</text>
<text x="206.4" y="114.8" transform="rotate(-90 206.4 114.8)">P0.7/SSEL0/PWM2/EINT2</text>
<text x="208.8" y="114.8" transform="rotate(-90 208.8 114.8)">P1.24/TRACECLK</text>
<text x="44.8" y="122.6">C6</text>
<text x="51.8" y="122.6">0.1</text>
<text x="172.3" y="120.1" transform="rotate(-90 172.3 120.1)">17</text>
<text x="174.6" y="120.1" transform="rotate(-90 174.6 120.1)">18</text>
<text x="177" y="120.1" transform="rotate(-90 177 120.1)">19</text>
<text x="179.3" y="120.1" transform="rotate(-90 179.3 120.1)">20</text>
<text x="181.7" y="120.1" transform="rotate(-90 181.7 120.1)">21</text>
<text x="184.1" y="120.1" transform="rotate(-90 184.1 120.1)">22</text>
<text x="186.5" y="120.1" transform="rotate(-90 186.5 120.1)">23</text>
<text x="188.8" y="120.1" transform="rotate(-90 188.8 120.1)">24</text>
<text x="191.1" y="120.1" transform="rotate(-90 191.1 120.1)">25</text>
<text x="193.5" y="120.1" transform="rotate(-90 193.5 120.1)">26</text>
<text x="195.9" y="120.1" transform="rotate(-90 195.9 120.1)">27</text>
<text x="198.3" y="120.1" transform="rotate(-90 198.3 120.1)">28</text>
<text x="200.6" y="120.1" transform="rotate(-90 200.6 120.1)">29</text>
<text x="203" y="120.1" transform="rotate(-90 203 120.1)">30</text>
<text x="205.3" y="120.1" transform="rotate(-90 205.3 120.1)">31</text>
<text x="207.7" y="120.1" transform="rotate(-90 207.7 120.1)">32</text>
<text x="221.9" y="122.6">U1</text>
<text x="56.6" y="127.4">R16</text>
<text x="61.3" y="127.4">330</text>
<text x="87.3" y="129.7">DGND</text>
<text x="51.8" y="138" transform="rotate(-90 51.8 138)">3</text>
<text x="68.4" y="136.8">LED2</text>
<text x="77.8" y="136.8">GREEN</text>
<text x="136.9" y="134.2">+3_3V</text>
<text x="174" y="132.5" transform="rotate(-90 174 132.5)">DGND</text>
<text x="176.4" y="132.5" transform="rotate(-90 176.4 132.5)">U-TXD</text>
<text x="178.8" y="132.3" transform="rotate(-90 178.8 132.3)">TRST1</text>
<text x="181.2" y="132.5" transform="rotate(-90 181.2 132.5)">U-RXD</text>
<text x="185.9" y="132.5" transform="rotate(-90 185.9 132.5)">+3_3V</text>
<text x="190.6" y="132.5" transform="rotate(-90 190.6 132.5)">DGND</text>
<text x="205.4" y="136.8">DGND</text>
<text x="11.7" y="141.5">P0-14-2</text>
<text x="44.3" y="141.9">1</text>
<text x="53" y="141.5">Q2</text>
<text x="171.9" y="139.3" transform="rotate(-90 171.9 139.3)">P0-31</text>
<text x="193.6" y="141.5">R17</text>
<text x="198.3" y="141.5">4.7K</text>
<text x="207.7" y="141.3">DGND-enable JTAG</text>
<text x="23.5" y="146.2">R18</text>
<text x="30.6" y="146.2">1k</text>
<text x="51.8" y="148.4" transform="rotate(-90 51.8 148.4)">2</text>
<text x="54.2" y="145.3">MMBT2907</text>
<text x="136.9" y="146">DGND</text>
<text x="195.9" y="148.6">J3</text>
<text x="233.7" y="148.6">J4</text>
<text x="40" y="155.7">R19</text>
<text x="44.8" y="155.7">20k</text>
<text x="61.3" y="151">+3_3V</text>
<text x="96.7" y="151">C7</text>
<text x="96.7" y="153.4">0.1</text>
<text x="103.8" y="151">C8</text>
<text x="103.8" y="153.4">0.1</text>
<text x="110.9" y="151">C9</text>
<text x="110.9" y="153.4">0.1</text>
<text x="118" y="151">C10</text>
<text x="118" y="153.4">0.1</text>
<text x="125.1" y="151">C11</text>
<text x="125.1" y="153.4">0.1</text>
<text x="132.1" y="151">C12</text>
<text x="132.1" y="153.4">0.1</text>
<text x="179.4" y="155.5">AUX3</text>
<text x="179.4" y="150.7">AUX1</text>
<text x="193.1" y="151.4">1</text>
<text x="193.1" y="153.7">2</text>
<text x="197.1" y="152.4">1</text>
<text x="197.1" y="154.8">2</text>
<text x="214.8" y="155.5">U-RXD</text>
<text x="214.8" y="153.1">U-TXD</text>
<text x="214.8" y="150.7">DGND</text>
<text x="230.9" y="151.4">1</text>
<text x="230.9" y="153.7">2</text>
<text x="234.9" y="152.4">1</text>
<text x="234.9" y="154.8">2</text>
<text x="122.7" y="160.2">+V</text>
<text x="151.1" y="158.1">R21</text>
<text x="158.1" y="158.1">620</text>
<text x="179.4" y="157.8">AUX4</text>
<text x="179.4" y="160.2">AUX5</text>
<text x="193.1" y="156.1">3</text>
<text x="193.1" y="158.4">4</text>
<text x="193.1" y="160.8">5</text>
<text x="197.1" y="157.1">3</text>
<text x="197.1" y="159.5">4</text>
<text x="197.1" y="161.8">5</text>
<text x="214.8" y="160.2">nRES1</text>
<text x="214.8" y="157.8">+3_3V</text>
<text x="230.9" y="156.1">3</text>
<text x="230.9" y="158.4">4</text>
<text x="230.9" y="160.8">5</text>
<text x="234.9" y="157.1">3</text>
<text x="234.9" y="159.5">4</text>
<text x="234.9" y="161.8">5</text>
<text x="11.7" y="162.8">DGND</text>
<text x="25.4" y="167.5">R20</text>
<text x="30.6" y="167.5">680</text>
<text x="66" y="167.5">J5</text>
<text x="72.6" y="163.2">2</text>
<text x="73.1" y="167.5">Jumper 2.5 mm</text>
<text x="79.5" y="163.2">1</text>
<text x="89.6" y="162.5">+5V</text>
<text x="129.8" y="167.5">LED4</text>
<text x="139.2" y="167.5">GREEN</text>
<text x="179.4" y="162.5">DGND</text>
<text x="193.1" y="163.2">6</text>
<text x="193.6" y="167.5">Header 2.5 mm</text>
<text x="197.1" y="164.2">6</text>
<text x="214.8" y="162.5">P0-14-2</text>
<text x="230.9" y="163.2">6</text>
<text x="231.4" y="167.5">Header 2.5 mm</text>
<text x="234.9" y="164.2">6</text>
<text x="37.6" y="169.9">LED3</text>
<text x="47.1" y="169.9">RED</text>
<text x="56.6" y="169.7">+V</text>
<text x="165.2" y="168.6" transform="rotate(-90 165.2 168.6)">3</text>
<text x="77.4" y="177.4">3</text>
<text x="80.2" y="174.6">U2</text>
<text x="81.4" y="178.4">IN</text>
<text x="87.3" y="174.6">LP8345CDT-3.3</text>
<text x="88.7" y="178.4">OUT</text>
<text x="96" y="177.4">1</text>
<text x="110.9" y="177">+3_3V</text>
<text x="122.7" y="176.7">AUX5</text>
<text x="139.2" y="174.6">R22</text>
<text x="146.3" y="174.6">100</text>
<text x="155.3" y="177.4">1</text>
<text x="169.9" y="177">Q3</text>
<text x="11.7" y="181">J6</text>
<text x="18" y="184.4">1</text>
<text x="30.1" y="184.1">D2</text>
<text x="42.3" y="180.5" transform="rotate(-90 42.3 180.5)">2</text>
<text x="49.4" y="182.8" transform="rotate(-90 49.4 182.8)">2</text>
<text x="54.2" y="181.7">C15</text>
<text x="54.2" y="184.1">0.1</text>
<text x="63.6" y="182.8" transform="rotate(-90 63.6 182.8)">2</text>
<text x="71.4" y="184">+</text>
<text x="88.3" y="183.3" transform="rotate(-90 88.3 183.3)">GND</text>
<text x="103.8" y="180.5" transform="rotate(-90 103.8 180.5)">2</text>
<text x="165.2" y="183.9" transform="rotate(-90 165.2 183.9)">2</text>
<text x="167.6" y="181.7">MMBF170</text>
<text x="193.4" y="183.1">Title</text>
<text x="18" y="186.8">2</text>
<text x="30.6" y="186.4">1N4001</text>
<text x="49.4" y="191" transform="rotate(-90 49.4 191)">1</text>
<text x="54.2" y="188.8">C16</text>
<text x="54.2" y="191.2">1uF</text>
<text x="63.6" y="191" transform="rotate(-90 63.6 191)">1</text>
<text x="73.6" y="188.8">C13</text>
<text x="73.6" y="191.2">10uF/16V</text>
<text x="87.2" y="188.6" transform="rotate(-90 87.2 188.6)">2</text>
<text x="103.8" y="188.6" transform="rotate(-90 103.8 188.6)">1</text>
<text x="106.2" y="188.8">C14</text>
<text x="106.2" y="191.2">1uF</text>
<text x="153.4" y="186.4">R23</text>
<text x="153.4" y="188.8">20k</text>
<text x="193.4" y="190.2">Size</text>
<text x="202.8" y="190.2">Document Number</text>
<text x="271.3" y="190.2">Rev</text>
<text x="11.7" y="193.5">MOLEX 2.5 mm</text>
<text x="42.3" y="193.4" transform="rotate(-90 42.3 193.4)">1</text>
<text x="110.9" y="193.5">DGND</text>
<text x="169.9" y="193.3">DGND</text>
<text x="193.4" y="197.3">Date:</text>
<text x="195.7" y="192.6">A4</text>
<text x="202.8" y="192.6">&lt;Doc&gt;</text>
<text x="205.6" y="197.3">Saturday, May 20, 2006</text>
<text x="240.6" y="197.3">Sheet</text>
<text x="252.4" y="197.3">1</text>
<text x="259.5" y="197.3">of</text>
<text x="266.5" y="197.3">1</text>
<text x="273.7" y="192.6">1</text>
</g>
<g font-size="1.7">
<text x="34.1" y="6.7">5</text>
<text x="88.4" y="6.7">4</text>
<text x="142.6" y="6.7">3</text>
<text x="196.9" y="6.7">2</text>
<text x="251.2" y="6.7">1</text>
<text x="5.2" y="32.6">D</text>
<text x="278.9" y="32.6">D</text>
<text x="5.2" y="80.2">C</text>
<text x="278.9" y="80.2">C</text>
<text x="5.2" y="127.8">B</text>
<text x="278.9" y="127.8">B</text>
<text x="5.2" y="175.4">A</text>
<text x="278.9" y="175.4">A</text>
<text x="34.1" y="199.5">5</text>
<text x="88.4" y="199.5">4</text>
<text x="142.6" y="199.5">3</text>
<text x="196.9" y="199.5">2</text>
<text x="251.2" y="199.5">1</text>
</g>
</svg>
